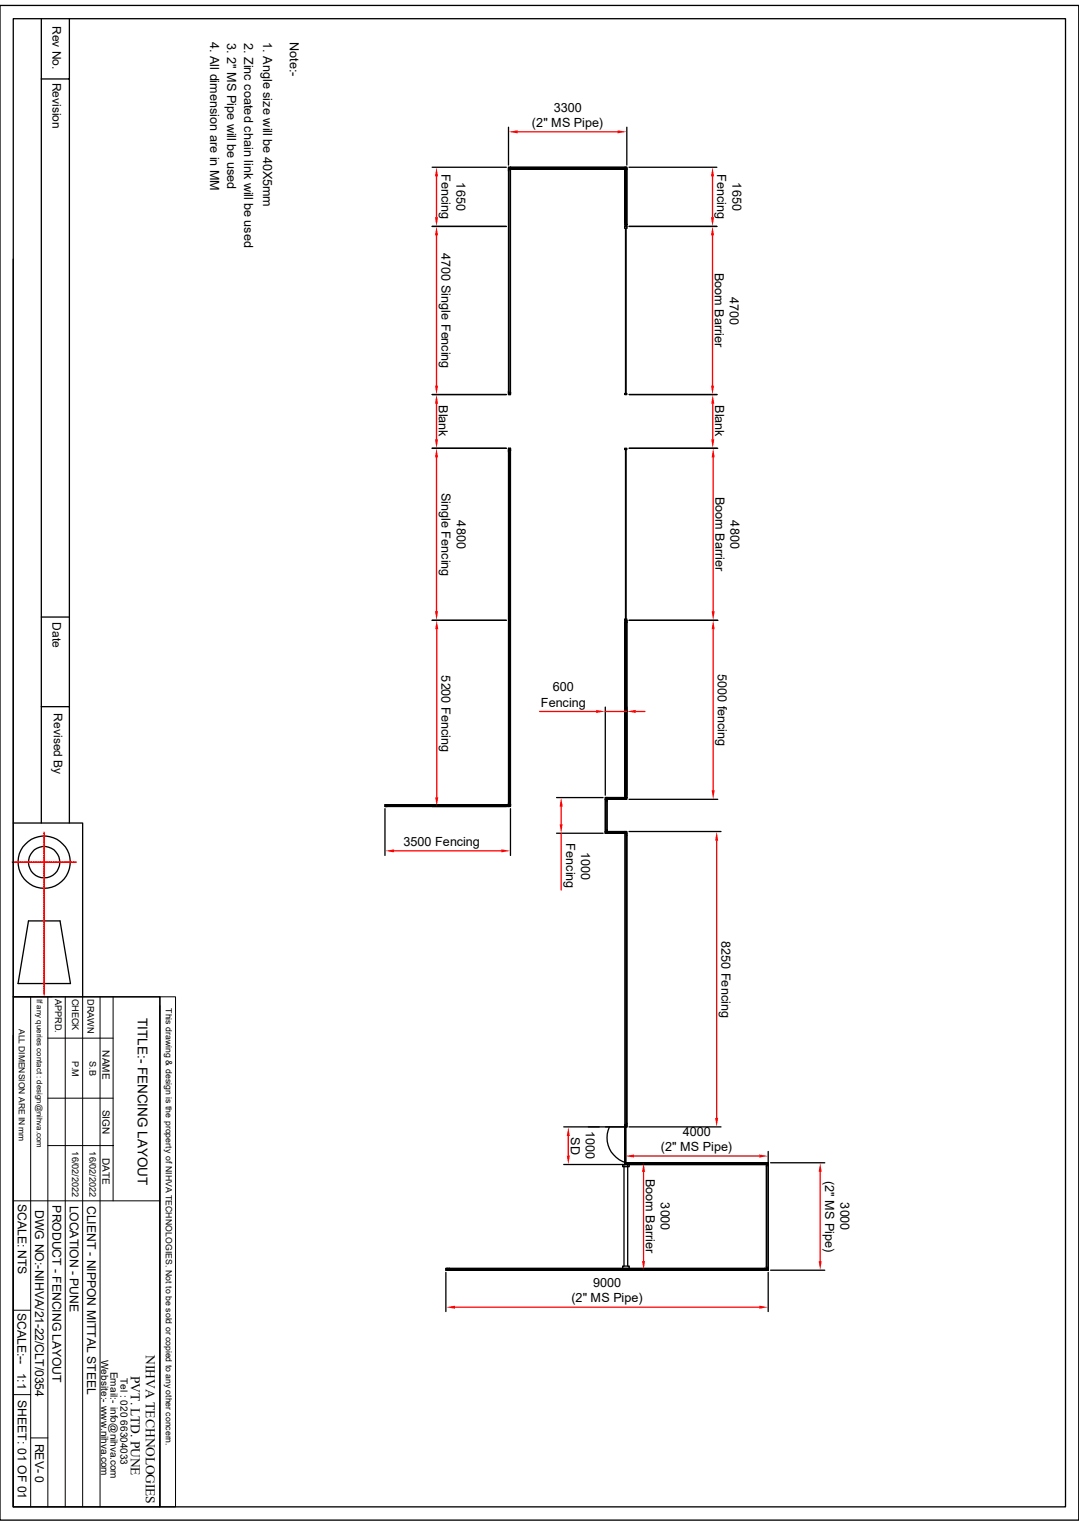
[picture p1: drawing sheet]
<svg xmlns="http://www.w3.org/2000/svg" width="210mm" height="297mm" viewBox="0 0 210 297" stroke-linecap="round" stroke-linejoin="round" font-family="sans-serif">
<g fill="none" stroke="#000" stroke-width=".25">
<path d="M0 1.1h210v294.8h-210zM2.6 3.6h204.8v289.7h-204.8zM8 3.6v156.6M8 15.4h5.5M13.5 3.6v156.6M99 32.6h.4v.3h-.4zM99 33.3v-.4h.4v-.3v44.2M99 32.6v44.2M99 33.2h.1M99 32.6h.3v.3h-.3zM99.3 32.9h-.3v43.5h.3M99.3 32.6l.1 43.9"/>
<path d="M99.3 32.9h22.4v10.8h.3M99.4 32.6v.3h.3M121.6 32.6v.3h-.3M121.7 32.6h.3v.3h-.3zM121.7 32.6v.3h-.4M121.7 33.3v-.4h.3v10.8h-.3v-.4M121.7 33.2h.1M121.7 32.9h.3v10.8M121.7 32.6h-22.3M122 32.9h.1M122 32.6h-22.6v.3h.3M2.6 50.4v109.8h13.5v33.8"/>
<path d="M121.6 44.1h.4v.3h-.4zM121.7 43.7h.3v.4h-.3zM121.7 43.7h.3v.3h-.3zM121.7 43.4h.1M121.8 44.4v32.4M99 76.5h.4v.3h-.4zM99 76.1v.4h.4M99 76.2h.1M99 76.5h.3v.3h-.3zM121.6 76.6h.4v.2h-.4zM99 87.2h.4v.4h-.4zM99 87.9h.1"/>
<path d="M99 87.2v69.8M99 87.3h.3v.3h-.3zM99.4 87.6h-.4v.4M99.4 87.2v69.8M99.4 87.6l-.1 69h-.3v-68.9h.3M121.8 87.5v33.2M8 137.5h5.5M8 120.1h5.5M121.6 120.5v.2h.4v.4h-.3v-.4h.3v-.2zM121.7 120.7h.3v.3h-.3zM122 121.1h-.3v.3M122 121.1v34.1h-.3v-.3"/>
<path d="M74.9 156.6h24.1M74.9 157h24.1M74.9 156.6h.4v.4h-.4zM74.9 157.4v9.1M75 156.6h.3v.3h-.3zM75.4 156.6v.3M75.6 156.6h-.3v.4M98.6 156.6h.4v.4M99 156.6h.4v.4h-.4zM99 156.3v.3h.4M99 156.3h.1M99 156.6h.3v.3h-.3z"/>
<path d="M99 156.9h-23.7M99.3 156.6h.1M99.4 157.4v9.1M117.8 155.2h.4v.3h-.3v-.3h.3v.4h-.4zM117.8 155.6v6.6h4.2M117.8 155.6h.4v6.2h-.3M117.8 155.6h.1M118.1 155.9v-.3h-.2v6.2h.2v-.3M118.2 155.5v6.7M118.2 155.9h.1M118.2 155.2v.3h3.4v-.3M121.7 155.2h.3v.4h-.3z"/>
<path d="M121.7 155.2h.3v.3h-.3zM121.7 154.9v-33.8v34.5h-.4M121.7 154.9h.1M121.7 155.6h-3.5v-.4v.4h.3M121.7 155.2h-3.9M122 155.2h.1M2.6 160.2v33.8M5.5 179.2h6.2l2 12.2h-10.2zM117.8 161.8h.4v.4h-.3v-.3h.3v.3h-.4zM118.2 161.5h.1M118.2 161.9h3.5M118.2 161.9v.2h.3"/>
<path d="M118.5 162.2h-.3v-.4h3.5v.4h-.4M121.6 161.9v.2h-.3M121.7 161.8h.3v.4h-.3zM121.7 161.9h.3v.3h-.3zM122 162.5h.1M2.6 194h28.5v99.3h-28.5zM2.6 201.5v91.8M117.9 219.3h4.1v-57.1h-.3v64.1M121.7 219h.3v.3h-.3zM121.7 219v7.3M121.7 219l.3-.1v-56.7h-.3v57.1M121.8 219.3v7a5.1 5.1 0 0 1-3.2-7"/>
<path d="M122 218.7v.3h-.3M122 218.7h.1M121.7 226.3h.3v.4h-.3zM121.7 226.3h27.8M122.3 226.4h-.3v.2M122.3 226.3h-.3v.4M148.8 226.3h.4v20.9v-.3h-.4M148.9 226.4h.2v.2M149.2 226.3h.3v.4h-.3v-.4h.3v.4h-.3zM149.2 227v20.2h.3v-.3h-.3v.3h.3v-.3h-.3h.3M149.2 226.6h.1M149.5 226.7h-.3v.3"/>
<path d="M149.5 226.6v-.3v20.9h-62.7M149.5 226.7v20.1M149.6 226.7h-27.9M86.8 246.9h.4v.3h-.4zM86.8 246.9h62.8M86.8 246.9h.3v.3h-.3zM87.2 246.9v.3h62M87.5 246.9h-.3v.3M149.1 246.9v.3M149.2 246.5v.3h.3"/>
<circle cx="8.6" cy="167.8" r="5.1"/>
<circle cx="8.6" cy="167.8" r="3"/>
</g>
<g fill="none" stroke="#000" stroke-width=".19">
<path d="M2.6 194h28.5M6 194v99.3M9.3 194v99.3M12.7 194v99.3M16.1 194v99.3M19.5 194v99.3M22 194v39.7M31.1 194h3.1v99.3h-3.1zM31.1 195.7v97.6M9.3 213.7h12.7M9.3 202.1h12.7M2.6 233.7h28.5"/>
<path d="M9.3 223h12.7M2.6 255h3.4M2.6 271.4h3.4M6 279.9h3.3"/>
</g>
<path d="M8.6 162v1.3M8.6 163.4v.9M8.6 164.4v2.8M8.6 167.3v.9M8.6 168.3v25.4M14.9 167.8h-12.5M76.7 165.6h20.9" fill="none" stroke="#f00" stroke-width=".25"/>
<g fill="#f00">
<path d="M74.9 165.6l1.8-.3v.6z"/>
<path d="M97.6 165.3l1.8 .3-1.8 .3z"/>
</g>
<path d="M84.1 76.8h14.5M84.1 87.2h14.5" fill="none" stroke="#000" stroke-width=".25"/>
<path d="M85 78.6v6.9" fill="none" stroke="#f00" stroke-width=".25"/>
<g fill="#f00">
<path d="M85 76.8l.3 1.8h-.6z"/>
<path d="M84.7 85.5h.6l-.3 1.7z"/>
</g>
<path d="M99 24.8v7.3M122 24.8v7.3" fill="none" stroke="#000" stroke-width=".25"/>
<path d="M100.8 25.7h19.4" fill="none" stroke="#f00" stroke-width=".25"/>
<g fill="#f00">
<path d="M99 25.7l1.8-.3v.6z"/>
<path d="M120.2 25.4l1.8 .3-1.8 .3z"/>
</g>
<path d="M122.4 32.6h17.1M122.4 44.1h17.1" fill="none" stroke="#000" stroke-width=".25"/>
<path d="M138.7 34.3v8" fill="none" stroke="#f00" stroke-width=".25"/>
<g fill="#f00">
<path d="M138.7 32.6l.3 1.7h-.6z"/>
<path d="M138.4 42.3h.6l-.3 1.8z"/>
</g>
<path d="M122.5 44.1h17M122.5 76.8h17" fill="none" stroke="#000" stroke-width=".25"/>
<path d="M138.7 45.8v29.3" fill="none" stroke="#f00" stroke-width=".25"/>
<g fill="#f00">
<path d="M138.7 44.1l.3 1.7h-.6z"/>
<path d="M138.4 75.1h.6l-.3 1.7z"/>
</g>
<path d="M122.5 76.8h17.1M121.6 87.2h.4v.3h-.4zM122.5 87.2h17.1" fill="none" stroke="#000" stroke-width=".25"/>
<path d="M138.7 78.6v6.9" fill="none" stroke="#f00" stroke-width=".25"/>
<g fill="#f00">
<path d="M138.7 76.8l.3 1.8h-.6z"/>
<path d="M138.4 85.5h.6l-.3 1.7z"/>
</g>
<path d="M122.5 87.2h17.2M122.5 120.7h17.2" fill="none" stroke="#000" stroke-width=".25"/>
<path d="M138.8 89v30" fill="none" stroke="#f00" stroke-width=".25"/>
<g fill="#f00">
<path d="M138.8 87.2l.3 1.8h-.6z"/>
<path d="M138.5 119h.6l-.3 1.7z"/>
</g>
<path d="M122.4 120.7h17.3M122.4 155.6h17.3" fill="none" stroke="#000" stroke-width=".25"/>
<path d="M138.8 122.5v31.3" fill="none" stroke="#f00" stroke-width=".25"/>
<g fill="#f00">
<path d="M138.8 120.7l.3 1.8h-.6z"/>
<path d="M138.5 153.8h.6l-.3 1.8z"/>
</g>
<path d="M117.8 137.6v17.2M122 137.6v17.2" fill="none" stroke="#000" stroke-width=".25"/>
<path d="M105 138.5h11M117.8 138.5h4.2M123.7 138.5h1.8" fill="none" stroke="#f00" stroke-width=".25"/>
<g fill="#f00">
<path d="M122 138.5l1.7-.3v.6z"/>
<path d="M116 138.2l1.8 .3-1.8 .3z"/>
</g>
<path d="M108.3 155.2h9.1M108.3 162.2h9.1" fill="none" stroke="#000" stroke-width=".25"/>
<path d="M109.2 157v3.4M109.2 162.2v11" fill="none" stroke="#f00" stroke-width=".25"/>
<g fill="#f00">
<path d="M109.2 155.2l.3 1.8h-.6z"/>
<path d="M108.9 160.4h.6l-.3 1.8z"/>
</g>
<path d="M122.4 161.8h17.9M122.4 219.3h17.9" fill="none" stroke="#000" stroke-width=".25"/>
<path d="M139.5 163.6v54" fill="none" stroke="#f00" stroke-width=".25"/>
<g fill="#f00">
<path d="M139.5 161.8l.3 1.8h-.6z"/>
<path d="M139.2 217.6h.6l-.3 1.7z"/>
</g>
<path d="M109.7 219.3h12.3M109.7 226.7h11.5" fill="none" stroke="#000" stroke-width=".25"/>
<path d="M110.6 221.1v3.8" fill="none" stroke="#f00" stroke-width=".25"/>
<g fill="#f00">
<path d="M110.6 219.3l.3 1.8h-.6z"/>
<path d="M110.3 224.9h.6l-.3 1.8z"/>
</g>
<path d="M121.7 224.1v2.1M149.5 224.1v2.1" fill="none" stroke="#000" stroke-width=".25"/>
<path d="M123.4 225h24.4" fill="none" stroke="#f00" stroke-width=".25"/>
<g fill="#f00">
<path d="M121.7 225l1.7-.3v.6z"/>
<path d="M147.8 224.7l1.7 .3-1.7 .3z"/>
</g>
<path d="M150 226.3h10.5M150 247.2h10.5" fill="none" stroke="#000" stroke-width=".25"/>
<path d="M159.6 228.1v17.3" fill="none" stroke="#f00" stroke-width=".25"/>
<g fill="#f00">
<path d="M159.6 226.3l.3 1.8h-.6z"/>
<path d="M159.3 245.4h.6l-.3 1.8z"/>
</g>
<path d="M86.8 247.6v7.7M149.5 247.6v7.7" fill="none" stroke="#000" stroke-width=".25"/>
<path d="M88.6 254.4h59.2" fill="none" stroke="#f00" stroke-width=".25"/>
<g fill="#f00">
<path d="M147.8 254.1l1.7 .3-1.7 .3z"/>
<path d="M86.8 254.4l1.8-.3v.6z"/>
</g>
<path d="M84.1 32.6h14.5M84.1 44.1h14.5" fill="none" stroke="#000" stroke-width=".25"/>
<path d="M85 34.3v8" fill="none" stroke="#f00" stroke-width=".25"/>
<g fill="#f00">
<path d="M85 32.6l.3 1.7h-.6z"/>
<path d="M84.7 42.3h.6l-.3 1.8z"/>
</g>
<path d="M84.1 44.1h14.5M84.1 76.8h14.5" fill="none" stroke="#000" stroke-width=".25"/>
<path d="M85 45.8v29.3" fill="none" stroke="#f00" stroke-width=".25"/>
<g fill="#f00">
<path d="M85 44.1l.3 1.7h-.6z"/>
<path d="M84.7 75.1h.6l-.3 1.7z"/>
</g>
<path d="M84.1 87.2h14.5M84.1 120.7h14.5" fill="none" stroke="#000" stroke-width=".25"/>
<path d="M85 89v30" fill="none" stroke="#f00" stroke-width=".25"/>
<g fill="#f00">
<path d="M85 87.2l.3 1.8h-.6z"/>
<path d="M84.7 119h.6l-.3 1.7z"/>
</g>
<path d="M84.1 120.7h14.5M84.1 157h14.5" fill="none" stroke="#000" stroke-width=".25"/>
<path d="M85 122.5v32.7" fill="none" stroke="#f00" stroke-width=".25"/>
<g fill="#f00">
<path d="M85 120.7l.3 1.8h-.6z"/>
<path d="M84.7 155.2h.6l-.3 1.8z"/>
</g>
<path d="M121.2 226.7h1.3v.4h-1.3zM121.5 226.7v19.7M122.2 226.7v19.7M122.8 226.3h3.4M121.2 246.4h1.3v.5h-1.3zM123.4 247.2h2.8" fill="none" stroke="#000" stroke-width=".25"/>
<path d="M125.3 228.1v17.3" fill="none" stroke="#f00" stroke-width=".25"/>
<g fill="#f00">
<path d="M125.3 226.3l.3 1.8h-.6z"/>
<path d="M125 245.4h.6l-.3 1.8z"/>
</g>
<g font-size="2.6">
<text x="26.8" y="198.2" transform="rotate(90 26.8 198.2)">TITLE:- FENCING LAYOUT</text>
<text x="28.4" y="263.7" transform="rotate(90 28.4 263.7)">NIHVA TECHNOLOGIES</text>
<text x="25.4" y="267.8" transform="rotate(90 25.4 267.8)">PVT. LTD. PUNE</text>
</g>
<g font-size="2.5">
<text x="40.9" y="8.1" transform="rotate(90 40.9 8.1)">4. All dimension are in MM</text>
<text x="44.2" y="8.3" transform="rotate(90 44.2 8.3)">3. 2&quot; MS Pipe will be used</text>
<text x="47.5" y="8.3" transform="rotate(90 47.5 8.3)">2. Zinc coated chain link will be used</text>
<text x="51.2" y="8.2" transform="rotate(90 51.2 8.2)">1. Angle size will be 40X5mm</text>
<text x="56.4" y="8.2" transform="rotate(90 56.4 8.2)">Note:-</text>
<text x="107.8" y="21.8">3300</text>
<text x="103.5" y="24.7">(2&quot; MS Pipe)</text>
<text x="85.9" y="33.9" transform="rotate(90 85.9 33.9)">Fencing</text>
<text x="88.9" y="35.5" transform="rotate(90 88.9 35.5)">1650</text>
<text x="139.6" y="33.9" transform="rotate(90 139.6 33.9)">Fencing</text>
<text x="142.6" y="35.5" transform="rotate(90 142.6 35.5)">1650</text>
<text x="85.9" y="49.3" transform="rotate(90 85.9 49.3)">4700 Single Fencing</text>
<text x="139.1" y="53.1" transform="rotate(90 139.1 53.1)">Boom Barrier</text>
<text x="142.1" y="57.7" transform="rotate(90 142.1 57.7)">4700</text>
<text x="85.4" y="78.9" transform="rotate(90 85.4 78.9)">Blank</text>
<text x="139.2" y="78.9" transform="rotate(90 139.2 78.9)">Blank</text>
<text x="85.9" y="95.9" transform="rotate(90 85.9 95.9)">Single Fencing</text>
<text x="88.9" y="101.3" transform="rotate(90 88.9 101.3)">4800</text>
<text x="139.3" y="96.6" transform="rotate(90 139.3 96.6)">Boom Barrier</text>
<text x="142.2" y="101.3" transform="rotate(90 142.2 101.3)">4800</text>
<text x="85.9" y="131.4" transform="rotate(90 85.9 131.4)">5200 Fencing</text>
<text x="139.7" y="131.1" transform="rotate(90 139.7 131.1)">5000 fencing</text>
<text x="105.3" y="137.5">Fencing</text>
<text x="107.6" y="134.6">600</text>
<text x="78.5" y="164.6">3500 Fencing</text>
<text x="110.2" y="164.2" transform="rotate(90 110.2 164.2)">Fencing</text>
<text x="113.1" y="165.8" transform="rotate(90 113.1 165.8)">1000</text>
<text x="140.4" y="183.2" transform="rotate(90 140.4 183.2)">8250 Fencing</text>
<text x="111.1" y="221.3" transform="rotate(90 111.1 221.3)">SD</text>
<text x="114" y="220.2" transform="rotate(90 114 220.2)">1000</text>
<text x="132.9" y="221.1">4000</text>
<text x="128.6" y="224">(2&quot; MS Pipe)</text>
<text x="125.7" y="229.4" transform="rotate(90 125.7 229.4)">Boom Barrier</text>
<text x="160.6" y="229.8" transform="rotate(90 160.6 229.8)">(2&quot; MS Pipe)</text>
<text x="128.6" y="234" transform="rotate(90 128.6 234)">3000</text>
<text x="163.6" y="234" transform="rotate(90 163.6 234)">3000</text>
<text x="115.4" y="250.5">9000</text>
<text x="111.2" y="253.4">(2&quot; MS Pipe)</text>
</g>
<g font-size="2.4">
<text x="3.5" y="234.4" transform="rotate(90 3.5 234.4)">SCALE: NTS</text>
<text x="6.8" y="235.5" transform="rotate(90 6.8 235.5)">DWG NO:-NIHVA/21-22/CLT/0354</text>
<text x="10.2" y="234.6" transform="rotate(90 10.2 234.6)">PRODUCT - FENCING LAYOUT</text>
<text x="13.6" y="234.7" transform="rotate(90 13.6 234.7)">LOCATION - PUNE</text>
<text x="16.9" y="234.7" transform="rotate(90 16.9 234.7)">CLIENT - NIPPON MITTAL STEEL</text>
<text x="3.4" y="255.5" transform="rotate(90 3.4 255.5)">SCALE:-- 1:1</text>
<text x="3.5" y="272.5" transform="rotate(90 3.5 272.5)">SHEET: 01 OF 01</text>
<text x="6.9" y="281" transform="rotate(90 6.9 281)">REV- 0</text>
</g>
<g font-size="2.3">
<text x="10.2" y="5.1" transform="rotate(90 10.2 5.1)">Rev No.</text>
<text x="10.2" y="16.1" transform="rotate(90 10.2 16.1)">Revision</text>
<text x="10.2" y="121.1" transform="rotate(90 10.2 121.1)">Date</text>
<text x="10.5" y="138.8" transform="rotate(90 10.5 138.8)">Revised By</text>
</g>
<g font-size="1.9">
<text x="19.9" y="204.4" transform="rotate(90 19.9 204.4)">NAME</text>
<text x="19.9" y="216" transform="rotate(90 19.9 216)">SIGN</text>
<text x="20" y="225.3" transform="rotate(90 20 225.3)">DATE</text>
<text x="19.7" y="264.6" transform="rotate(90 19.7 264.6)">Website:- www.nihva.com</text>
<text x="21.5" y="267" transform="rotate(90 21.5 267)">Email:- info@nihva.com</text>
<text x="23.5" y="268.1" transform="rotate(90 23.5 268.1)">Tel : 020 66304033</text>
</g>
<g font-size="1.8">
<text x="10.7" y="194.4" transform="rotate(90 10.7 194.4)">APPRD.</text>
<text x="14.1" y="194.4" transform="rotate(90 14.1 194.4)">CHECK</text>
<text x="17" y="194.4" transform="rotate(90 17 194.4)">DRAWN</text>
<text x="14.1" y="206.5" transform="rotate(90 14.1 206.5)">P.M</text>
<text x="17.4" y="206.5" transform="rotate(90 17.4 206.5)">S.B</text>
<text x="14.1" y="224.1" transform="rotate(90 14.1 224.1)">16/02/2022</text>
<text x="17.4" y="224.1" transform="rotate(90 17.4 224.1)">16/02/2022</text>
</g>
<g font-size="1.7">
<text x="32.3" y="196.2" transform="rotate(90 32.3 196.2)">This drawing &amp; design is the property of NIHVA TECHNOLOGIES. Not to be sold or copied to any other concern.</text>
<text x="3.7" y="200.2" transform="rotate(90 3.7 200.2)">ALL DIMENSION ARE IN mm</text>
</g>
<text font-size="1.5" x="7.2" y="194.4" transform="rotate(90 7.2 194.4)">If any queries contact : design@nihva.com</text>
</svg>
